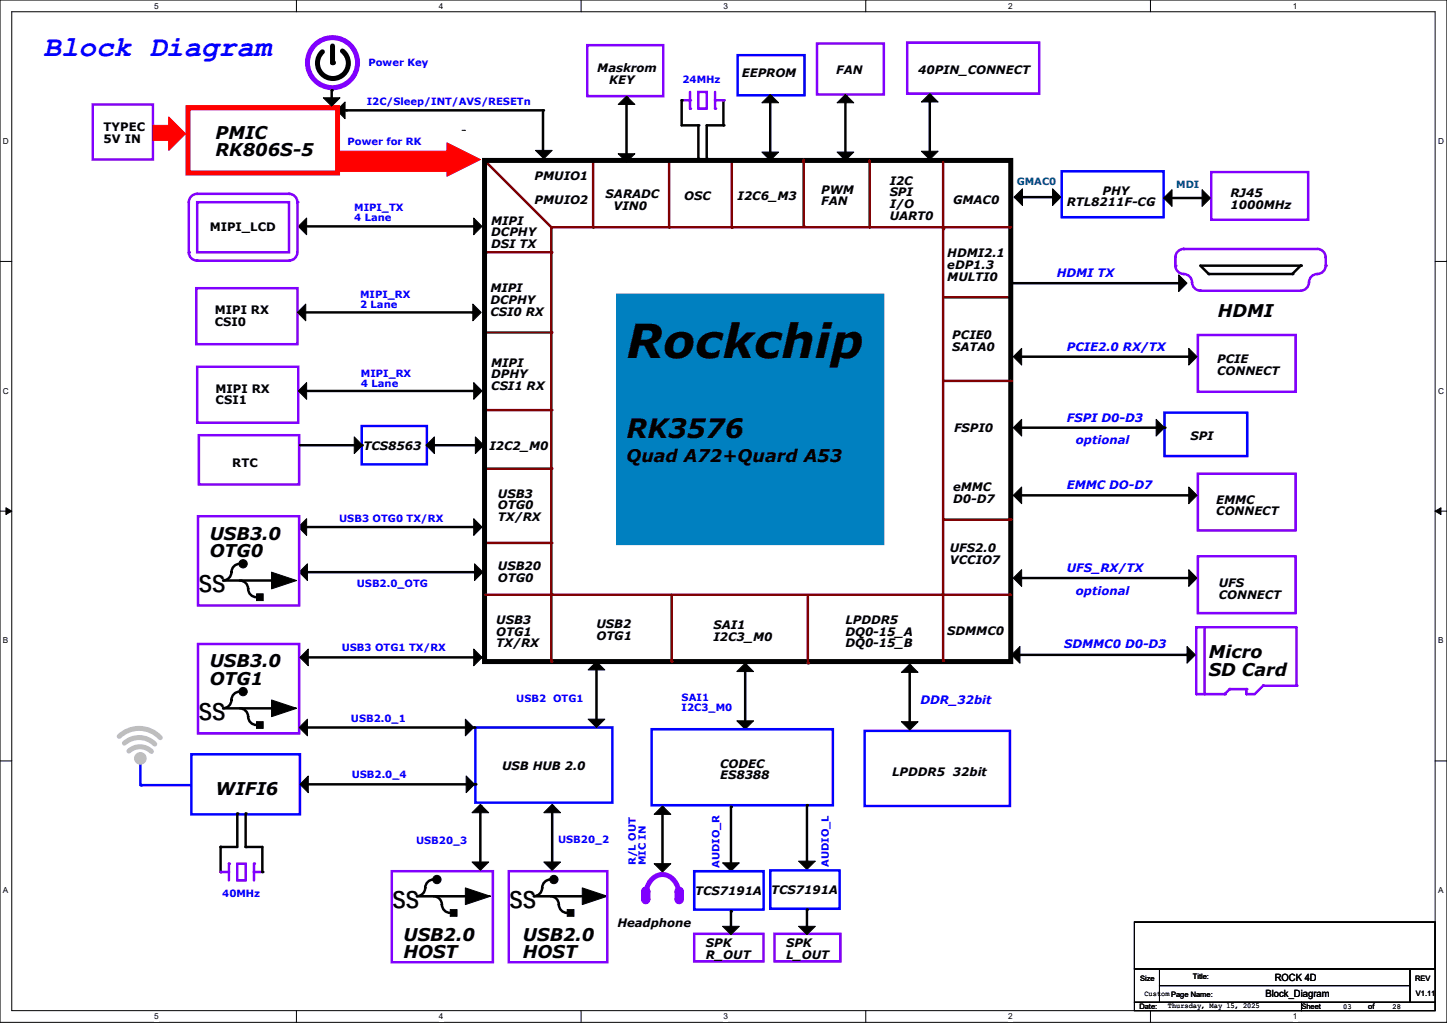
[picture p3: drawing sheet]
<svg xmlns="http://www.w3.org/2000/svg" width="594mm" height="420mm" viewBox="0 0 594 420" stroke-linecap="round" stroke-linejoin="round" font-family="sans-serif">
<path d="M0 0h593.9v419.7h-593.9zM4.8 4.8h584.3v410.1h-584.3z" fill="none" stroke="#000" stroke-width=".41"/>
<g fill="#fff">
<path d="M63.2 .5h1.9v3.8h-1.9z"/>
<path d="M63.2 415.5h1.9v3.7h-1.9z"/>
</g>
<path d="M121.7 0v4.8M121.7 414.9v4.8" fill="none" stroke="#000" stroke-width=".41"/>
<g fill="#fff">
<path d="M180.1 .5h1.9v3.8h-1.9z"/>
<path d="M180.1 415.5h1.9v3.7h-1.9z"/>
</g>
<path d="M238.5 0v4.8M238.5 414.9v4.8" fill="none" stroke="#000" stroke-width=".41"/>
<g fill="#fff">
<path d="M297 .5h1.9v3.8h-1.9z"/>
<path d="M297 415.5h1.9v3.7h-1.9z"/>
</g>
<path d="M355.4 0v4.8M355.4 414.9v4.8" fill="none" stroke="#000" stroke-width=".41"/>
<g fill="#fff">
<path d="M413.8 .5h1.9v3.8h-1.9z"/>
<path d="M413.8 415.5h1.9v3.7h-1.9z"/>
</g>
<path d="M472.3 0v4.8M472.3 414.9v4.8" fill="none" stroke="#000" stroke-width=".41"/>
<g fill="#fff">
<path d="M530.7 .5h1.9v3.8h-1.9z"/>
<path d="M530.7 415.5h1.9v3.7h-1.9z"/>
<path d="M1.2 56.1h2.5v3.7h-2.5z"/>
<path d="M590.3 56.1h2.5v3.7h-2.5z"/>
<path d="M1.2 158.6h2.5v3.7h-2.5z"/>
<path d="M590.3 158.6h2.5v3.7h-2.5z"/>
</g>
<path d="M0 107.3h4.8M589.1 107.3h4.8" fill="none" stroke="#000" stroke-width=".41"/>
<g fill="#fff">
<path d="M1.2 261.1h2.3v3.8h-2.3z"/>
<path d="M590.3 261.1h2.3v3.8h-2.3z"/>
</g>
<path d="M0 209.9h4.8M589.1 209.9h4.8" fill="none" stroke="#000" stroke-width=".41"/>
<path d="M2.4 208.5l2.4 1.4-2.4 1.3zM589.1 209.9l2.4-1.4v2.7z" fill="#000" stroke="#000" stroke-width=".41"/>
<g fill="#fff">
<path d="M1.2 363.6h2.3v3.8h-2.3z"/>
<path d="M590.3 363.6h2.3v3.8h-2.3z"/>
</g>
<path d="M0 312.4h4.8M589.1 312.4h4.8" fill="none" stroke="#000" stroke-width=".41"/>
<path d="M195.1 298.7h56.3v30.8h-56.3z" fill="none" stroke="#00f" stroke-width="1"/>
<path d="M178 368a3.4 3.4 0 0 1 3.4 3.4 3.5 3.5 0 0 0 3.5 3.4h-.1M178 361.1a3.4 3.4 0 0 0-3.4 3.5l-.1-.1a3.4 3.4 0 0 1-3.4 3.4l23 .1M226 368a3.4 3.4 0 0 1 3.4 3.4M226 361.1a3.4 3.4 0 0 0-3.4 3.5l-.1-.1a3.4 3.4 0 0 1-3.4 3.4l23 .1M229.4 371.4a3.4 3.4 0 0 0 3.5 3.4" fill="none" stroke="#000" stroke-width="1"/>
<g fill="#000">
<circle cx="194.1" cy="368" r=".51"/>
<circle cx="242.1" cy="368" r=".51"/>
</g>
<g fill="#000" stroke="#000" stroke-width=".41">
<path d="M184.8 373.4h2.8v2.8h-2.8z" fill-rule="evenodd"/>
<path d="M191 364.5l10.3 3.5h-3.4h3.4l-10.3 3.4z" fill-rule="evenodd"/>
<path d="M232.9 373.4h2.7v2.8h-2.7z" fill-rule="evenodd"/>
<path d="M239 364.5l10.3 3.5h-3.4h3.4l-10.3 3.4z" fill-rule="evenodd"/>
<circle cx="179.4" cy="361.1" r="1.7"/>
<circle cx="227.4" cy="361.1" r="1.7"/>
</g>
<path d="M80.9 150.6h41.5v22.9h-41.5zM160.8 357.7h41.5v37.4h-41.5zM208.9 357.7h40.4v37.4h-40.4z" fill="none" stroke="#8000ff" stroke-width="1"/>
<path d="M198.9 192.4h27.4" fill="none" stroke="#800000" stroke-width="1"/>
<circle cx="226.3" cy="192.4" r=".51" fill="#800000"/>
<path d="M435.8 70.3h41.9v18.9h-41.9z" fill="none" stroke="#00f" stroke-width="1"/>
<path d="M372.4 17.5h54.2v20.9h-54.2zM38.1 42.9h24.7v22.6h-24.7zM497.2 70.7h39.8v19.5h-39.8zM81.6 178.7h41.2v20.2h-41.2z" fill="none" stroke="#8000ff" stroke-width="1"/>
<g fill="#000" stroke="#000" stroke-width=".41">
<path d="M138.2 45.3l3.4-3.4v6.8z" fill-rule="evenodd"/>
<path d="M122.4 92.9l3.5-3.4v6.9z" fill-rule="evenodd"/>
<path d="M194.5 89.5l3.4 3.4-3.4 3.5z" fill-rule="evenodd"/>
<path d="M122.4 160.5l3.5-3.4v6.8z" fill-rule="evenodd"/>
<path d="M194.5 157.1l3.4 3.4-3.4 3.4z" fill-rule="evenodd"/>
<path d="M195.1 179.4l3.5 3.4-3.5 3.4z" fill-rule="evenodd"/>
<path d="M122.4 216.4l3.5-3.4v6.8z" fill-rule="evenodd"/>
<path d="M194.5 213l3.4 3.4-3.4 3.4z" fill-rule="evenodd"/>
<path d="M122.8 234.9l3.4-3.4v6.8z" fill-rule="evenodd"/>
<path d="M194.8 231.5l3.4 3.4-3.4 3.4z" fill-rule="evenodd"/>
<path d="M244.9 271.6l3.4 3.4h-6.9z" fill-rule="evenodd"/>
<path d="M241.4 295.3h6.9l-3.4 3.4z" fill-rule="evenodd"/>
</g>
<path d="M142 45.3h80.6M222.9 45.3v17.1M125.9 92.9h68.6M125.9 160.5h68.6M125.9 216.4h68.6M126.2 234.9h68.6M244.9 272.3v25" fill="none" stroke="#000" stroke-width="1"/>
<g fill="#000">
<circle cx="142" cy="45.3" r=".51"/>
<circle cx="222.9" cy="45.3" r=".51"/>
<circle cx="194.5" cy="92.9" r=".51"/>
<circle cx="194.5" cy="160.5" r=".51"/>
<circle cx="194.5" cy="216.4" r=".51"/>
<circle cx="194.8" cy="234.9" r=".51"/>
<circle cx="244.9" cy="272.3" r=".51"/>
</g>
<g fill="#8000ff" stroke="#8000ff" stroke-width=".41">
<path d="M263.4 365.9h3.4v3.4h-3.4z" fill-rule="evenodd"/>
<path d="M277.1 365.9h3.4v3.4h-3.4z" fill-rule="evenodd"/>
<circle cx="265.1" cy="369.3" r="1.7"/>
<circle cx="278.8" cy="369.3" r="1.7"/>
<circle cx="265.1" cy="365.9" r="1.7"/>
<circle cx="278.8" cy="365.9" r="1.7"/>
</g>
<path d="M265.1 367.6v.1a8 8 0 0 1 6.8-8.6 8 8 0 0 1 6.9 8.6v-.1" fill="none" stroke="#8000ff" stroke-width="2.1"/>
<path d="M387.5 122.1h27.4" fill="none" stroke="#800000" stroke-width="1"/>
<circle cx="414.9" cy="122.1" r=".51" fill="#800000"/>
<path d="M243.5 65.9v27.4" fill="none" stroke="#800000" stroke-width="1"/>
<circle cx="243.5" cy="93.3" r=".51" fill="#800000"/>
<path d="M189.7 53.5h1" fill="none" stroke="#000" stroke-width=".41"/>
<circle cx="190.7" cy="53.5" r=".17" fill="#000"/>
<path d="M198.9 65.9l27.4 27.4" fill="none" stroke="#800000" stroke-width="1"/>
<circle cx="226.3" cy="93.3" r=".51" fill="#800000"/>
<path d="M198.9 168.4h27.4" fill="none" stroke="#800000" stroke-width="1"/>
<circle cx="226.3" cy="168.4" r=".51" fill="#800000"/>
<path d="M198.9 103.6h27.4" fill="none" stroke="#800000" stroke-width="1"/>
<circle cx="226.3" cy="103.6" r=".51" fill="#800000"/>
<path d="M198.9 136.5h27.4" fill="none" stroke="#800000" stroke-width="1"/>
<circle cx="226.3" cy="136.5" r=".51" fill="#800000"/>
<path d="M300.4 65.9v27.4" fill="none" stroke="#800000" stroke-width="1"/>
<circle cx="300.4" cy="93.3" r=".51" fill="#800000"/>
<path d="M198.9 222.9h27.4" fill="none" stroke="#800000" stroke-width="1"/>
<circle cx="226.3" cy="222.9" r=".51" fill="#800000"/>
<path d="M274.7 65.9v27.4" fill="none" stroke="#800000" stroke-width="1"/>
<circle cx="274.7" cy="93.3" r=".51" fill="#800000"/>
<path d="M198.9 65.9h216v205.7h-216z" fill="none" stroke="#000" stroke-width="2.1"/>
<circle cx="356.6" cy="213.3" r="3.4" fill="#000" stroke="#000" stroke-width=".41"/>
<path d="M226.3 93.3h160.9v150.9h-160.9z" fill="none" stroke="#800000" stroke-width="1"/>
<path d="M297 41.2v10.3h-6.9v13.7" fill="none" stroke="#000" stroke-width="1"/>
<g fill="#000">
<circle cx="297" cy="51.5" r=".51"/>
<circle cx="297" cy="41.2" r=".51"/>
<circle cx="290.1" cy="65.2" r=".51"/>
</g>
<path d="M283.3 37.7v6.9M286.7 37.7h3.4v6.9h-3.4z" fill="none" stroke="#8000ff" stroke-width="1"/>
<circle cx="283.3" cy="44.6" r=".51" fill="#8000ff"/>
<path d="M279.8 41.2h3.5" fill="none" stroke="#8000ff" stroke-width="1"/>
<circle cx="283.3" cy="41.2" r=".51" fill="#8000ff"/>
<path d="M293.5 37.7v6.9" fill="none" stroke="#8000ff" stroke-width="1"/>
<circle cx="293.5" cy="44.6" r=".51" fill="#8000ff"/>
<path d="M293.5 41.2h3.5" fill="none" stroke="#8000ff" stroke-width="1"/>
<circle cx="297" cy="41.2" r=".51" fill="#8000ff"/>
<path d="M279.8 41.2v10.3h6.9v13.7" fill="none" stroke="#000" stroke-width="1"/>
<g fill="#000">
<circle cx="279.8" cy="41.2" r=".51"/>
<circle cx="286.7" cy="51.5" r=".51"/>
<circle cx="286.7" cy="65.2" r=".51"/>
</g>
<path d="M387.5 156.4h27.4" fill="none" stroke="#800000" stroke-width="1"/>
<circle cx="414.9" cy="156.4" r=".51" fill="#800000"/>
<path d="M387.5 213.3h27.4" fill="none" stroke="#800000" stroke-width="1"/>
<circle cx="414.9" cy="213.3" r=".51" fill="#800000"/>
<path d="M491.7 228.4h40.2v23.3h-40.2zM518.5 281.5h13.7" fill="none" stroke="#8000ff" stroke-width="1"/>
<path d="M77.2 44.3h61.4v26.7h-61.4z" fill="none" stroke="#f00" stroke-width="2.1"/>
<g fill="#f00" stroke="#f00" stroke-width=".41">
<path d="M138.2 62.1h45.6v8.2h-45.6z" fill-rule="evenodd"/>
<path d="M183.5 58.7l13.7 6.8-13.7 6.9z" fill-rule="evenodd"/>
</g>
<circle cx="518.5" cy="281.5" r=".51" fill="#8000ff"/>
<path d="M518.5 281.5l-3.4 3.5" fill="none" stroke="#8000ff" stroke-width="1"/>
<circle cx="518.5" cy="281.5" r=".51" fill="#8000ff"/>
<path d="M511.6 285h3.5" fill="none" stroke="#8000ff" stroke-width="1"/>
<circle cx="511.6" cy="285" r=".51" fill="#8000ff"/>
<path d="M511.6 282.9v2.1" fill="none" stroke="#8000ff" stroke-width="1"/>
<circle cx="511.6" cy="282.9" r=".51" fill="#8000ff"/>
<path d="M504.8 282.9h6.8" fill="none" stroke="#8000ff" stroke-width="1"/>
<circle cx="504.8" cy="282.9" r=".51" fill="#8000ff"/>
<path d="M504.8 282.9l-2.1 2.1" fill="none" stroke="#8000ff" stroke-width="1"/>
<circle cx="502.7" cy="285" r=".51" fill="#8000ff"/>
<path d="M491.1 285h11.6" fill="none" stroke="#8000ff" stroke-width="1"/>
<circle cx="502.7" cy="285" r=".51" fill="#8000ff"/>
<path d="M491.1 257.5h41.1" fill="none" stroke="#8000ff" stroke-width="1"/>
<circle cx="491.1" cy="257.5" r=".51" fill="#8000ff"/>
<path d="M494.5 257.5v27.5" fill="none" stroke="#8000ff" stroke-width="1"/>
<circle cx="494.5" cy="285" r=".51" fill="#8000ff"/>
<path d="M532.2 257.5v24" fill="none" stroke="#8000ff" stroke-width="1"/>
<circle cx="532.2" cy="281.5" r=".51" fill="#8000ff"/>
<path d="M491.1 257.5v27.5" fill="none" stroke="#8000ff" stroke-width="1"/>
<circle cx="491.1" cy="285" r=".51" fill="#8000ff"/>
<path d="M219.8 61.7h6.9l-3.5 3.5z" fill-rule="evenodd" fill="#000" stroke="#000" stroke-width=".41"/>
<g fill="#f00" stroke="#f00" stroke-width=".41">
<path d="M62.8 51.5h6.5v6.1h-6.5z" fill-rule="evenodd"/>
<path d="M69.3 48l6.9 6.9-6.9 6.8z" fill-rule="evenodd"/>
</g>
<path d="M331.6 244.9v27.4" fill="none" stroke="#800000" stroke-width="1"/>
<circle cx="331.6" cy="272.3" r=".51" fill="#800000"/>
<path d="M275.7 244.2v27.4" fill="none" stroke="#800000" stroke-width="1"/>
<circle cx="275.7" cy="271.6" r=".51" fill="#800000"/>
<path d="M354.9 300.1h59.7v30.8h-59.7z" fill="none" stroke="#00f" stroke-width="1"/>
<path d="M357 65.9v27.4" fill="none" stroke="#800000" stroke-width="1"/>
<circle cx="357" cy="93.3" r=".51" fill="#800000"/>
<path d="M122.1 83v20.6" fill="none" stroke="#8000ff" stroke-width="1"/>
<circle cx="122.1" cy="83" r=".51" fill="#8000ff"/>
<path d="M80.9 79.6h37.8" fill="none" stroke="#8000ff" stroke-width="1"/>
<circle cx="118.7" cy="79.6" r=".51" fill="#8000ff"/>
<path d="M77.5 83v20.6" fill="none" stroke="#8000ff" stroke-width="1"/>
<circle cx="77.5" cy="103.6" r=".51" fill="#8000ff"/>
<path d="M80.9 79.6h.1a3.4 3.4 0 0 0-3.5 3.4M118.7 79.6a3.4 3.4 0 0 1 3.4 3.4M77.5 103.6a3.4 3.4 0 0 0 3.5 3.4h37.7a3.4 3.4 0 0 0 3.4-3.4" fill="none" stroke="#8000ff" stroke-width="1"/>
<circle cx="118.7" cy="107" r=".51" fill="#8000ff"/>
<path d="M80.9 83h37.8v20.6h-37.8zM485.9 102.2h54.9" fill="none" stroke="#8000ff" stroke-width="1"/>
<circle cx="485.9" cy="102.2" r=".51" fill="#8000ff"/>
<path d="M482.5 105.6v3.5" fill="none" stroke="#8000ff" stroke-width="1"/>
<circle cx="482.5" cy="109.1" r=".51" fill="#8000ff"/>
<path d="M492.8 119.4h41.1" fill="none" stroke="#8000ff" stroke-width="1"/>
<circle cx="492.8" cy="119.4" r=".51" fill="#8000ff"/>
<path d="M482.5 109.1a3.4 3.4 0 0 0 3.5 3.4h-.1a3.4 3.4 0 0 1 3.4 3.5l.1-.1a3.4 3.4 0 0 0 3.4 3.4M544.2 105.6v3.5" fill="none" stroke="#8000ff" stroke-width="1"/>
<circle cx="544.2" cy="109.1" r=".51" fill="#8000ff"/>
<path d="M485.9 102.2h.1a3.4 3.4 0 0 0-3.5 3.5v-.1M540.8 102.2a3.4 3.4 0 0 1 3.4 3.5v-.1M544.2 109.1a3.5 3.5 0 0 1-3.4 3.4 3.4 3.4 0 0 0-3.4 3.5v-.1a3.5 3.5 0 0 1-3.5 3.4" fill="none" stroke="#8000ff" stroke-width="1"/>
<path d="M492.8 109.1h41.1l-3.4 3.4h-34.3z" fill="none" stroke="#000" stroke-width="1"/>
<g fill="#000">
<circle cx="496.2" cy="112.5" r=".51"/>
<circle cx="530.5" cy="112.5" r=".51"/>
<circle cx="533.9" cy="109.1" r=".51"/>
</g>
<path d="M57.6 312.1v10.2M78.5 309.7h44.6v24.6h-44.6z" fill="none" stroke="#00f" stroke-width="1"/>
<path d="M48.9 302.3a11.8 11.8 0 0 1 16.9 .6M51.1 305.1a9.1 9.1 0 0 1 12.4 .4M52.9 308.4a6.7 6.7 0 0 1 9.3 .1" fill="none" stroke="#c0c0c0" stroke-width="2.1"/>
<circle cx="57.6" cy="322.3" r=".51" fill="#00f"/>
<path d="M58 322.3h20.2" fill="none" stroke="#00f" stroke-width="1"/>
<circle cx="58" cy="322.3" r=".51" fill="#00f"/>
<circle cx="57.6" cy="311.4" r="2.39" fill="#c0c0c0" stroke="#c0c0c0" stroke-width=".41"/>
<path d="M136.2 37.1v3.1M125.5 128.3h68.6M123.5 269.9h74.7M91.6 290.8h23M98.4 290.8a3.4 3.4 0 0 1 3.5 3.5v-.1M98.4 284h.1a3.4 3.4 0 0 0-3.5 3.4 3.4 3.4 0 0 1-3.4 3.4M101.9 294.2a3.4 3.4 0 0 0 3.4 3.4M126.2 298.7h68.6M126.6 322h68.5M197.2 330.9v25.1M226.7 330.9v25.1" fill="none" stroke="#000" stroke-width="1"/>
<g fill="#000">
<circle cx="136.2" cy="37.1" r=".51"/>
<circle cx="136.5" cy="25.7" r="1.03"/>
<circle cx="194.1" cy="128.3" r=".51"/>
<circle cx="198.2" cy="269.9" r=".51"/>
<circle cx="114.6" cy="290.8" r=".51"/>
<circle cx="194.8" cy="298.7" r=".51"/>
<circle cx="195.1" cy="322" r=".51"/>
<circle cx="197.2" cy="330.9" r=".51"/>
<circle cx="226.7" cy="330.9" r=".51"/>
</g>
<g fill="#000" stroke="#000" stroke-width=".41">
<path d="M132.7 40.2h6.9l-3.4 3.4z" fill-rule="evenodd"/>
<path d="M125.5 124.8v6.9l-3.4-3.4z" fill-rule="evenodd"/>
<path d="M194.1 124.8l3.4 3.5-3.4 3.4z" fill-rule="evenodd"/>
<path d="M123.1 269.9l3.5-3.4v6.8z" fill-rule="evenodd"/>
<path d="M194.5 266.5l3.4 3.4-3.4 3.4z" fill-rule="evenodd"/>
<path d="M105.3 296.3h2.7v2.7h-2.7z" fill-rule="evenodd"/>
<path d="M111.5 287.4l10.3 3.4h-3.5h3.5l-10.3 3.4z" fill-rule="evenodd"/>
<path d="M122.8 298.7l3.4-3.4v6.8z" fill-rule="evenodd"/>
<path d="M191 295.3l3.5 3.4-3.5 3.4z" fill-rule="evenodd"/>
<path d="M123.1 322l3.5-3.4v6.8z" fill-rule="evenodd"/>
<path d="M191.4 318.6l3.4 3.4-3.4 3.4z" fill-rule="evenodd"/>
<path d="M197.2 330.2l3.4 3.5h-6.8z" fill-rule="evenodd"/>
<path d="M226.7 330.2l3.4 3.5h-6.9z" fill-rule="evenodd"/>
<path d="M193.8 353.9h6.8l-3.4 3.4z" fill-rule="evenodd"/>
<path d="M223.2 353.9h6.9l-3.4 3.4z" fill-rule="evenodd"/>
<circle cx="99.8" cy="283.9" r="1.7"/>
</g>
<circle cx="136.5" cy="25.7" r="10.3" fill="none" stroke="#8000ff" stroke-width="2.1"/>
<path d="M136.5 18.9v6.8M140.6 20.9a6.3 6.3 0 0 1 .8 9.2 6.3 6.3 0 0 1-9.1 .4 6.3 6.3 0 0 1 .1-9.2" fill="none" stroke="#000" stroke-width="2.1"/>
<path d="M80.6 118.3h41.5v23h-41.5zM81.3 264.4h41.5v36.7h-41.5z" fill="none" stroke="#8000ff" stroke-width="1"/>
<path d="M226.3 244.2v27.4" fill="none" stroke="#800000" stroke-width="1"/>
<circle cx="226.3" cy="271.6" r=".51" fill="#800000"/>
<path d="M199.2 244.2h27.5" fill="none" stroke="#800000" stroke-width="1"/>
<circle cx="226.7" cy="244.2" r=".51" fill="#800000"/>
<path d="M97.4 334v13.7h-6.8v10.3" fill="none" stroke="#000" stroke-width="1"/>
<g fill="#000">
<circle cx="97.4" cy="334" r=".51"/>
<circle cx="90.6" cy="358" r=".51"/>
<circle cx="90.6" cy="347.7" r=".51"/>
</g>
<path d="M97.4 354.6h3.4v6.8h-3.4zM104.3 354.6v6.8" fill="none" stroke="#8000ff" stroke-width="1"/>
<circle cx="104.3" cy="354.6" r=".51" fill="#8000ff"/>
<path d="M104.3 358h3.4" fill="none" stroke="#8000ff" stroke-width="1"/>
<circle cx="104.3" cy="358" r=".51" fill="#8000ff"/>
<path d="M94 354.6v6.8" fill="none" stroke="#8000ff" stroke-width="1"/>
<circle cx="94" cy="354.6" r=".51" fill="#8000ff"/>
<path d="M90.6 358h3.4" fill="none" stroke="#8000ff" stroke-width="1"/>
<circle cx="90.6" cy="358" r=".51" fill="#8000ff"/>
<g fill="none" stroke="#000" stroke-width="1">
<path d="M123.1 182.8h25.4M175.2 182.8h21.6M98.4 238.3a3.4 3.4 0 0 1 3.5 3.5M98.4 231.5h.1a3.4 3.4 0 0 0-3.5 3.4 3.4 3.4 0 0 1-3.4 3.4h23M419.4 237.3h68.6M101.9 241.8a3.4 3.4 0 0 0 3.4 3.4M305.9 273v25M100.8 334v13.7h6.9v10.3M271.9 331.6v25M300.1 331.3v25M331.3 330.6v25M300.1 374.1v8.6"/>
<path d="M331.3 373.4v9.7"/>
</g>
<g fill="#000">
<circle cx="148.5" cy="182.8" r=".51"/>
<circle cx="196.8" cy="182.8" r=".51"/>
<circle cx="114.6" cy="238.3" r=".51"/>
<circle cx="488" cy="237.3" r=".51"/>
<circle cx="305.9" cy="273" r=".51"/>
<circle cx="100.8" cy="334" r=".51"/>
<circle cx="271.9" cy="331.6" r=".51"/>
<circle cx="300.1" cy="331.3" r=".51"/>
<circle cx="331.3" cy="330.6" r=".51"/>
<circle cx="100.8" cy="347.7" r=".51"/>
<circle cx="107.7" cy="358" r=".51"/>
<circle cx="300.1" cy="374.1" r=".51"/>
<circle cx="331.3" cy="373.4" r=".51"/>
</g>
<g fill="#000" stroke="#000" stroke-width=".41">
<path d="M145.4 179.4l3.4 3.4-3.4 3.4z" fill-rule="evenodd"/>
<path d="M174.9 182.8l3.4-3.4v6.8z" fill-rule="evenodd"/>
<path d="M111.5 234.9l10.3 3.4h-3.5h3.5l-10.3 3.5z" fill-rule="evenodd"/>
<path d="M416 237.3l3.4-3.4v6.8z" fill-rule="evenodd"/>
<path d="M488 233.9l3.4 3.4-3.4 3.4z" fill-rule="evenodd"/>
<path d="M105.3 243.8h2.7v2.8h-2.7z" fill-rule="evenodd"/>
<path d="M305.9 272.3l3.4 3.4h-6.8z" fill-rule="evenodd"/>
<path d="M302.5 296h6.8l-3.4 3.4z" fill-rule="evenodd"/>
<path d="M271.9 330.9l3.5 3.4h-6.9z" fill-rule="evenodd"/>
<path d="M268.5 354.6h6.9l-3.5 3.4z" fill-rule="evenodd"/>
<path d="M296.6 354.2h6.9l-3.4 3.5z" fill-rule="evenodd"/>
<path d="M327.8 353.5h6.9l-3.4 3.5z" fill-rule="evenodd"/>
<path d="M296.6 380.3h6.9l-3.4 3.4z" fill-rule="evenodd"/>
<path d="M327.8 380.3h6.9l-3.4 3.4z" fill-rule="evenodd"/>
<circle cx="99.8" cy="231.5" r="1.7"/>
</g>
<path d="M81.3 211.9h41.5v36.7h-41.5zM285 383.4h28.4v11.3h-28.4zM317.9 383.4h27.1v11.3h-27.1z" fill="none" stroke="#8000ff" stroke-width="1"/>
<path d="M148.5 174.9h26.7v15.8h-26.7zM267.5 299.4h74.4v31.2h-74.4zM285 357.7h28.4v15.7h-28.4zM316.2 357.3h28.4v15.8h-28.4z" fill="none" stroke="#00f" stroke-width="1"/>
<path d="M387.2 243.8v27.5" fill="none" stroke="#800000" stroke-width="1"/>
<circle cx="387.2" cy="271.3" r=".51" fill="#800000"/>
<g fill="#000" stroke="#000" stroke-width=".41">
<path d="M373.4 272.6l3.5 3.5h-6.9z" fill-rule="evenodd"/>
<path d="M370 296.3h6.9l-3.5 3.4z" fill-rule="evenodd"/>
</g>
<path d="M373.4 273.3v25" fill="none" stroke="#000" stroke-width="1"/>
<circle cx="373.4" cy="273.3" r=".51" fill="#000"/>
<path d="M387.2 244.2h27.4" fill="none" stroke="#800000" stroke-width="1"/>
<circle cx="414.6" cy="244.2" r=".51" fill="#800000"/>
<path d="M415.3 116.3h68.5M419.4 146.5h68.6M419.4 175.6h58.6M419.4 203.4h68.6M418.7 268.9h68.6" fill="none" stroke="#000" stroke-width="1"/>
<g fill="#000">
<circle cx="483.8" cy="116.3" r=".51"/>
<circle cx="488" cy="146.5" r=".51"/>
<circle cx="478" cy="175.6" r=".51"/>
<circle cx="488" cy="203.4" r=".51"/>
<circle cx="487.3" cy="268.9" r=".51"/>
</g>
<g fill="#000" stroke="#000" stroke-width=".41">
<path d="M483.8 112.8l3.5 3.5-3.5 3.4z" fill-rule="evenodd"/>
<path d="M416 146.5l3.4-3.5v6.9z" fill-rule="evenodd"/>
<path d="M488 143l3.4 3.5-3.4 3.4z" fill-rule="evenodd"/>
<path d="M416 175.6l3.4-3.4v6.8z" fill-rule="evenodd"/>
<path d="M474.6 172.2l3.4 3.4-3.4 3.4z" fill-rule="evenodd"/>
<path d="M416 203.4l3.4-3.5v6.9z" fill-rule="evenodd"/>
<path d="M488 199.9l3.4 3.5-3.4 3.4z" fill-rule="evenodd"/>
<path d="M415.3 268.9l3.4-3.5v6.9z" fill-rule="evenodd"/>
<path d="M487.3 265.4l3.4 3.5-3.4 3.4z" fill-rule="evenodd"/>
</g>
<path d="M491.7 137.5h40.2v23.3h-40.2zM491.7 194.5h40.2v23.3h-40.2z" fill="none" stroke="#8000ff" stroke-width="1"/>
<path d="M478 169.4h34v17.8h-34z" fill="none" stroke="#00f" stroke-width="1"/>
<path d="M387.2 93.3h27.4" fill="none" stroke="#800000" stroke-width="1"/>
<circle cx="414.6" cy="93.3" r=".51" fill="#800000"/>
<path d="M387.2 66.5v27.5" fill="none" stroke="#800000" stroke-width="1"/>
<circle cx="387.2" cy="94" r=".51" fill="#800000"/>
<g fill="#000" stroke="#000" stroke-width=".41">
<path d="M381.7 38.4l3.4 3.5h-6.9z" fill-rule="evenodd"/>
<path d="M378.2 62.1h6.9l-3.4 3.4z" fill-rule="evenodd"/>
<path d="M416.3 80.9l3.4-3.4v6.9z" fill-rule="evenodd"/>
<path d="M432.1 77.5l3.4 3.4-3.4 3.5z" fill-rule="evenodd"/>
<path d="M477.7 81.3l3.4-3.4v6.8z" fill-rule="evenodd"/>
<path d="M493.5 77.9l3.4 3.4-3.4 3.4z" fill-rule="evenodd"/>
</g>
<path d="M381.7 39.1v25.1M416.6 80.9h15.5M478 81.3h15.5" fill="none" stroke="#000" stroke-width="1"/>
<g fill="#000">
<circle cx="381.7" cy="39.1" r=".51"/>
<circle cx="432.1" cy="80.9" r=".51"/>
<circle cx="493.5" cy="81.3" r=".51"/>
</g>
<path d="M329.9 65.5v27.4" fill="none" stroke="#800000" stroke-width="1"/>
<circle cx="329.9" cy="92.9" r=".51" fill="#800000"/>
<path d="M241.1 18.5h31.2v21h-31.2zM335.4 17.9h27.4v20.9h-27.4z" fill="none" stroke="#8000ff" stroke-width="1"/>
<path d="M302.8 22.6h27.4v16.5h-27.4z" fill="none" stroke="#00f" stroke-width="1"/>
<g fill="#000" stroke="#000" stroke-width=".41">
<path d="M257.2 39.5l3.4 3.4h-6.8z" fill-rule="evenodd"/>
<path d="M316.2 38.8l3.4 3.4h-6.8z" fill-rule="evenodd"/>
<path d="M347 38.8l3.5 3.4h-6.9z" fill-rule="evenodd"/>
<path d="M253.8 63.1h6.8l-3.4 3.4z" fill-rule="evenodd"/>
<path d="M312.8 62.4h6.8l-3.4 3.5z" fill-rule="evenodd"/>
<path d="M343.6 62.4h6.9l-3.5 3.5z" fill-rule="evenodd"/>
</g>
<path d="M316.2 39.5v25M347 39.5v25M257.2 40.2v25" fill="none" stroke="#000" stroke-width="1"/>
<g fill="#000">
<circle cx="316.2" cy="39.5" r=".51"/>
<circle cx="347" cy="39.5" r=".51"/>
<circle cx="257.2" cy="40.2" r=".51"/>
</g>
<path d="M253.1 120.7h109.7v102.9h-109.7z" fill-rule="evenodd" fill="#0080c0" stroke="#0080c0" stroke-width=".41"/>
<path d="M465.7 378.6h123.4v19.2h-123.4zM465.7 397.8h10.3v13.7h-10.3zM476 397.8h102.8v6.8h-102.8zM578.8 397.8h10.3v13.7h-10.3zM465.7 411.5h68.6v3.4h-68.6zM476 404.6h102.8v6.9h-102.8zM534.3 411.5h54.8v3.4h-54.8z" fill="none" stroke="#000" stroke-width=".41"/>
<text font-size="19.2" x="257.2" y="146.9">Rockchip</text>
<text font-size="12" fill="#00f" x="17.9" y="23">Block Diagram</text>
<text font-size="11" x="257.2" y="179.8">RK3576</text>
<g font-size="9.9">
<text x="81.6" y="242.6">SS</text>
<text x="81.6" y="295.1">SS</text>
<text x="161.2" y="372.2">SS</text>
<text x="209.2" y="372.2">SS</text>
</g>
<g font-size="7.2">
<text x="88.5" y="57">PMIC</text>
<text x="88.5" y="64.2">RK806S-5</text>
<text x="500" y="130">HDMI</text>
<text x="257.2" y="189.7">Quad A72+Quard A53</text>
<text x="86.1" y="221.6">USB3.0</text>
<text x="86.1" y="228.8">OTG0</text>
<text x="86.1" y="274">USB3.0</text>
<text x="496.2" y="270.3">Micro</text>
<text x="86.1" y="281.2">OTG1</text>
<text x="496.2" y="277.5">SD Card</text>
<text x="88.5" y="326.5">WIFI6</text>
<text x="165.7" y="386.2">USB2.0</text>
<text x="214.7" y="386.2">USB2.0</text>
<text x="165.7" y="393.4">HOST</text>
<text x="214.7" y="393.4">HOST</text>
</g>
<g font-size="4.8">
<text x="245.2" y="29.5">Maskrom</text>
<text x="250.1" y="34.3">KEY</text>
<text x="304.5" y="31.6">EEPROM</text>
<text x="343.3" y="30.2">FAN</text>
<text x="376.9" y="30.5">40PIN_CONNECT</text>
<text x="42.5" y="53.8">TYPEC</text>
<text x="42.5" y="58.6">5V IN</text>
<text x="219.5" y="74.1">PMUIO1</text>
<text x="365.2" y="75.8">I2C</text>
<text x="219.5" y="83.7">PMUIO2</text>
<text x="248.6" y="81.3">SARADC</text>
<text x="280.9" y="82.3">OSC</text>
<text x="302.8" y="82">I2C6_M3</text>
<text x="337.1" y="79.6">PWM</text>
<text x="365.2" y="80.6">SPI</text>
<text x="391.3" y="83.7">GMAC0</text>
<text x="452.6" y="79.9">PHY</text>
<text x="505.1" y="80.9">RJ45</text>
<text x="251.9" y="86.1">VIN0</text>
<text x="337.1" y="84.3">FAN</text>
<text x="365.2" y="85.4">I/O</text>
<text x="437.9" y="84.7">RTL8211F-CG</text>
<text x="505.1" y="85.7">1000MHz</text>
<text x="86.1" y="94.7">MIPI_LCD</text>
<text x="201.7" y="92.2">MIPI</text>
<text x="365.2" y="90.1">UART0</text>
<text x="201.7" y="97">DCPHY</text>
<text x="201.7" y="101.8">DSI TX</text>
<text x="388.9" y="105.6">HDMI2.1</text>
<text x="388.9" y="110.4">eDP1.3</text>
<text x="388.9" y="115.2">MULTI0</text>
<text x="201.3" y="120">MIPI</text>
<text x="201.3" y="124.8">DCPHY</text>
<text x="88.2" y="128.9">MIPI RX</text>
<text x="201.3" y="129.6">CSI0 RX</text>
<text x="88.2" y="133.7">CSI0</text>
<text x="390.9" y="139.2">PCIE0</text>
<text x="390.9" y="144">SATA0</text>
<text x="499.6" y="149.2">PCIE</text>
<text x="201.7" y="150.5">MIPI</text>
<text x="201.7" y="155.3">DPHY</text>
<text x="499.6" y="153.9">CONNECT</text>
<text x="88.5" y="161.2">MIPI RX</text>
<text x="201.7" y="160.1">CSI1 RX</text>
<text x="88.5" y="165.9">CSI1</text>
<text x="391.6" y="177.3">FSPI0</text>
<text x="149.2" y="184.8">TCS8563</text>
<text x="201" y="184.8">I2C2_M0</text>
<text x="488.7" y="180.7">SPI</text>
<text x="95.4" y="191.7">RTC</text>
<text x="391.3" y="201.6">eMMC</text>
<text x="204.4" y="204.4">USB3</text>
<text x="204.4" y="209.2">OTG0</text>
<text x="391.3" y="206.4">D0-D7</text>
<text x="499.3" y="206.8">EMMC</text>
<text x="204.4" y="214">TX/RX</text>
<text x="499.3" y="211.6">CONNECT</text>
<text x="389.9" y="226.7">UFS2.0</text>
<text x="389.9" y="231.5">VCCIO7</text>
<text x="204.4" y="234.2">USB20</text>
<text x="204.4" y="239">OTG0</text>
<text x="500.3" y="241.1">UFS</text>
<text x="500.3" y="245.9">CONNECT</text>
<text x="203.7" y="256.2">USB3</text>
<text x="244.9" y="257.9">USB2</text>
<text x="347.1" y="256.2">LPDDR5</text>
<text x="203.7" y="260.9">OTG1</text>
<text x="244.9" y="262.7">OTG1</text>
<text x="292.9" y="258.2">SAI1</text>
<text x="292.9" y="263">I2C3_M0</text>
<text x="347.1" y="260.9">DQ0-15_A</text>
<text x="388.9" y="260.6">SDMMC0</text>
<text x="203.7" y="265.7">TX/RX</text>
<text x="347.1" y="265.7">DQ0-15_B</text>
<text x="206.1" y="316.2">USB HUB 2.0</text>
<text x="295.6" y="315.1">CODEC</text>
<text x="295.6" y="319.9">ES8388</text>
<text x="366.3" y="318.6">LPDDR5 32bit</text>
<text x="285.3" y="367.3">TCS7191A</text>
<text x="316.5" y="366.9">TCS7191A</text>
<text x="253.4" y="380.6">Headphone</text>
<text x="289.8" y="388.9">SPK</text>
<text x="322.7" y="388.9">SPK</text>
<text x="289.8" y="393.6">R_OUT</text>
<text x="322.7" y="393.6">L_OUT</text>
</g>
<g font-size="4.8" fill="#00f">
<text x="433.8" y="113.9">HDMI TX</text>
<text x="437.9" y="144">PCIE2.0 RX/TX</text>
<text x="437.9" y="173.2">FSPI D0-D3</text>
<text x="441.7" y="182.4">optional</text>
<text x="437.9" y="201">EMMC DO-D7</text>
<text x="437.9" y="234.9">UFS_RX/TX</text>
<text x="441.7" y="244.2">optional</text>
<text x="436.9" y="266.1">SDMMC0 D0-D3</text>
<text x="377.9" y="289.1">DDR_32bit</text>
</g>
<g font-size="4.1" fill="#00f">
<text x="151.2" y="27.1">Power Key</text>
<text x="280.2" y="34">24MHz</text>
<text x="150.6" y="43.2">I2C/Sleep/INT/AVS/RESETn</text>
<text x="142.7" y="59.7">Power for RK</text>
<text x="145.4" y="86.8">MIPI_TX</text>
<text x="145.4" y="90.9">4 Lane</text>
<text x="147.8" y="122.4">MIPI_RX</text>
<text x="147.8" y="126.5">2 Lane</text>
<text x="148.2" y="154.7">MIPI_RX</text>
<text x="148.2" y="158.8">4 Lane</text>
<text x="139.2" y="214.3">USB3 OTG0 TX/RX</text>
<text x="146.5" y="241.1">USB2.0_OTG</text>
<text x="140.3" y="267.1">USB3 OTG1 TX/RX</text>
<text x="279.8" y="287.7">SAI1</text>
<text x="211.9" y="288.4">USB2 OTG1</text>
<text x="279.8" y="291.8">I2C3_M0</text>
<text x="144" y="296.3">USB2.0_1</text>
<text x="144.4" y="319.6">USB2.0_4</text>
<text x="170.8" y="346.3">USB20_3</text>
<text x="229.1" y="346">USB20_2</text>
<text x="261.1" y="355.3" transform="rotate(-90 261.1 355.3)">R/L OUT</text>
<text x="265.2" y="355.3" transform="rotate(-90 265.2 355.3)">MIC IN</text>
<text x="295.4" y="356.3" transform="rotate(-90 295.4 356.3)">AUDIO_R</text>
<text x="340.3" y="356" transform="rotate(-90 340.3 356)">AUDIO_L</text>
<text x="91.2" y="368.3">40MHz</text>
</g>
<g font-size="4.1" fill="#004080">
<text x="417.3" y="75.8">GMAC0</text>
<text x="482.8" y="77.2">MDI</text>
</g>
<g font-size="4.1">
<text x="523.3" y="402.8">ROCK 4D</text>
<text x="519.5" y="409.4">Block_Diagram</text>
</g>
<g font-size="3.4">
<text x="63.2" y="3.6">5</text>
<text x="180.1" y="3.6">4</text>
<text x="297" y="3.6">3</text>
<text x="413.8" y="3.6">2</text>
<text x="530.7" y="3.6">1</text>
<text x="1.2" y="59.1">D</text>
<text x="590.4" y="59.1">D</text>
<text x="1.2" y="161.6">C</text>
<text x="590.4" y="161.6">C</text>
<text x="1.2" y="264.2">B</text>
<text x="590.4" y="264.2">B</text>
<text x="1.2" y="366.7">A</text>
<text x="590.4" y="366.7">A</text>
<text x="63.2" y="418.5">5</text>
<text x="180.1" y="418.5">4</text>
<text x="297" y="418.5">3</text>
<text x="413.8" y="418.5">2</text>
<text x="530.7" y="418.5">1</text>
</g>
<g font-size="3.1">
<text x="489.7" y="401.9">Title:</text>
<text x="468.1" y="402.6">Size</text>
<text x="580.9" y="402.6">REV</text>
<text x="469.8" y="408.8">Custom Page Name:</text>
<text x="479.4" y="413.9">Thursday, May 15, 2025</text>
<text x="581.2" y="408.8">V1.11</text>
<text x="467.7" y="414.3">Date:</text>
<text x="534.2" y="414.3">Sheet</text>
<text x="551.4" y="414.3">03</text>
<text x="561.7" y="414.3">of</text>
<text x="571.7" y="414.3">28</text>
</g>
</svg>
